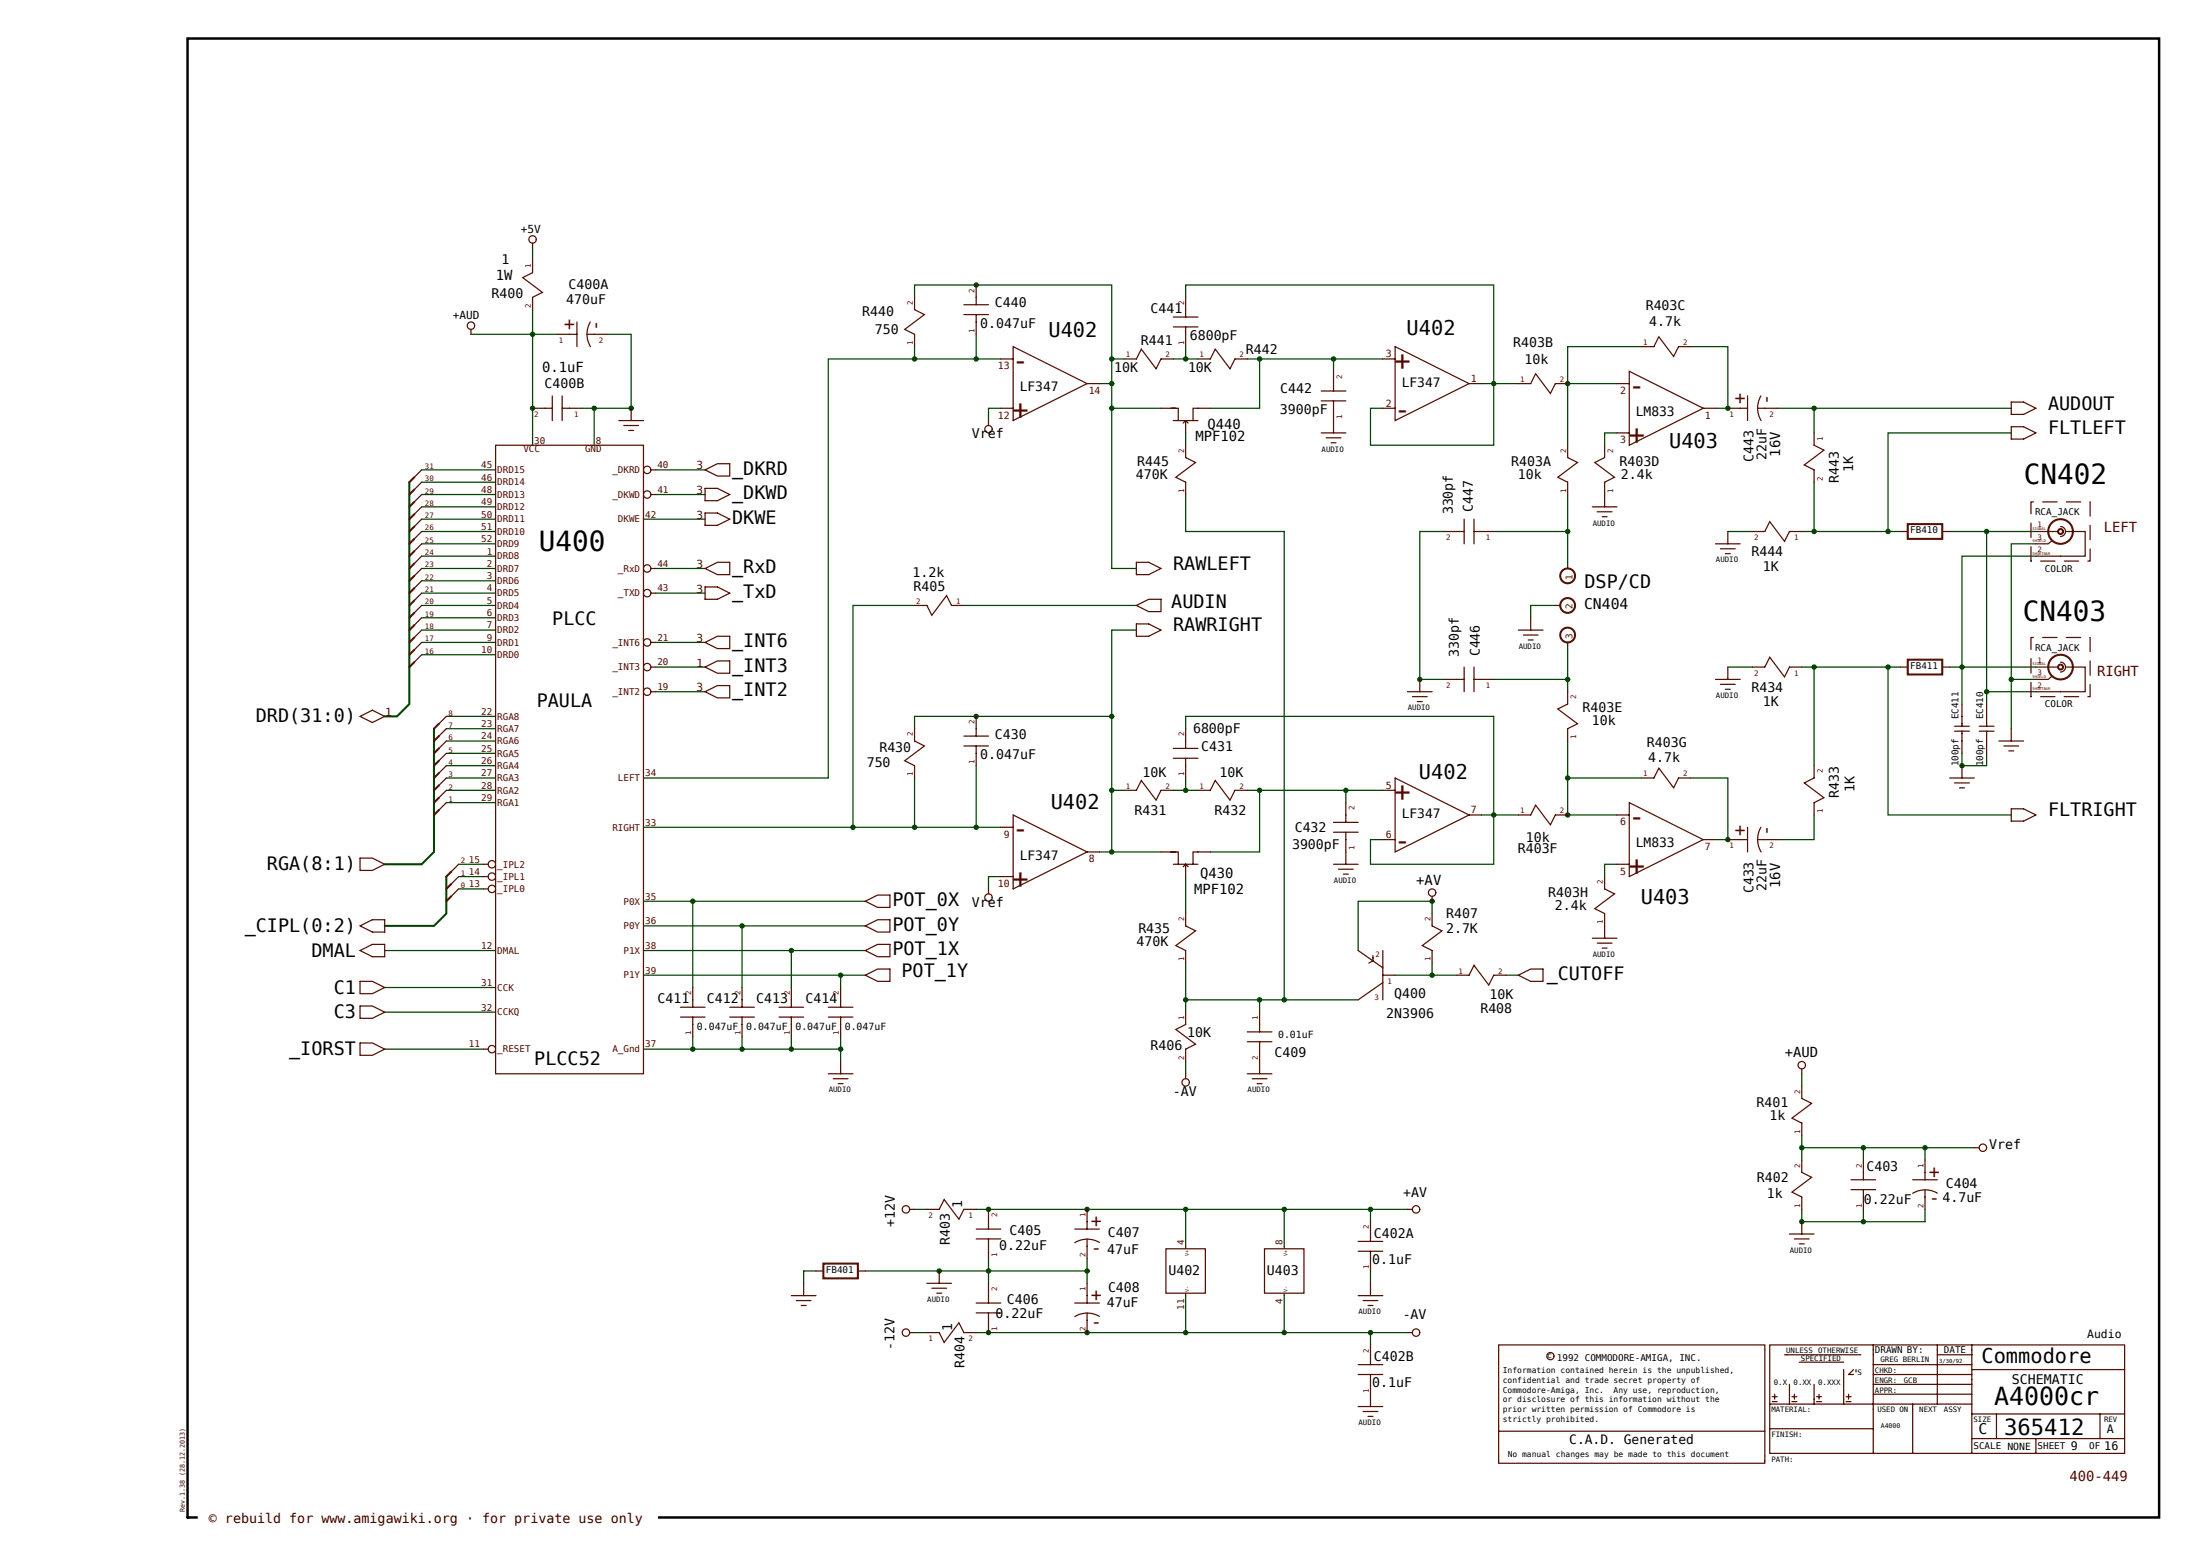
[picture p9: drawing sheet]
<svg xmlns="http://www.w3.org/2000/svg" width="420mm" height="297mm" viewBox="0 0 420 297" stroke-linecap="round" stroke-linejoin="round" font-family="sans-serif">
<path d="M35.8 7.4h376.4v282.2h-376.4z" fill="#fff" stroke="#fff" stroke-width=".19"/>
<path d="M35.8 7.4h376.4v282.2h-376.4z" fill="none" stroke="#000" stroke-width=".47"/>
<g fill="none" stroke="#040" stroke-width=".24">
<path d="M101.7 47.3v2.4M101.7 59.1v25.9M174.6 56.8v-2.4h37.6v54.1h4.7M226.4 56.8v-2.4h58.8v30.6h-23.6v-7.1h2.4M89.9 63.8h16.5M113.4 77.9v7.1M115.8 63.8h4.7v14.1h-9.4M174.6 66.2v2.3M186.4 63.8v4.7h4.7M186.4 68.5h-28.3v80h-35.3M191.1 77.9h-2.4v2.4M209.9 73.2h2.3"/>
<path d="M212.2 77.9h9.4M212.2 68.5h2.4M226.4 66.2v2.3h-2.4M226.4 68.5h2.3M238.1 68.5h25.9M240.5 68.5v9.4h-9.4M254.6 68.5v2.4M282.8 73.2h7.1M299.3 73.2h9.4M313.4 66.2h-14.1v18.8M322.8 66.2h7.1v11.7h-2.4M339.3 77.9h7"/>
<path d="M384 77.9h-37.7v4.7M80.5 94.4h14.1M80.5 89.7h14.1M80.5 96.7h14.1M80.5 92h14.1M80.5 99.1h14.1M122.8 99.1h11.8M125.2 94.4h9.4M125.2 89.7h9.4M226.4 94.4v7.1h18.8v89.3h-18.8v-7M226.4 82.6v2.4M299.3 94.4v7.1"/>
<path d="M308.7 82.6h-2.4v2.4M346.3 92v9.5M384 82.6h-23.6v18.9M80.5 101.5h14.1M80.5 115.6h14.1M80.5 108.5h14.1M80.5 106.2h14.1M80.5 117.9h14.1M80.5 113.2h14.1M80.5 103.8h14.1M80.5 110.9h14.1M125.2 108.5h9.4"/>
<path d="M125.2 113.2h9.4M174.6 115.6h-11.8v42.3M184 115.6h32.9M275.8 101.5h-4.8v28.2h4.8M285.2 101.5h14.1v7M296.9 115.6h-4.7v2.3M329.9 101.5h4.7M344 101.5h18.8M372.2 101.5h16.5M379.3 101.5v32.9M388.7 103.8h-4.7v25.9M388.7 106.2h-14.1v28.2"/>
<path d="M80.5 122.6h14.1M80.5 125h14.1M80.5 120.3h14.1M85.2 136.7h9.4M85.2 139.1h9.4M125.2 132h9.4M125.2 127.3h9.4M125.2 122.6h9.4M212.2 136.7h-37.6v2.4M216.9 120.3h-4.7v42.3M226.4 139.1v-2.4h58.8v28.3h-23.6v-4.7h2.4M285.2 129.7h14.1v2.3"/>
<path d="M299.3 122.6v7.1M329.9 127.3h4.7M344 127.3h18.8M346.3 127.3v18.8M360.4 127.3v28.3h23.6M372.2 127.3h16.5M379.3 132h9.4M384 129.7v9.4M384 129.7h4.7M85.2 150.9h9.4M85.2 146.1h9.4M85.2 141.4h9.4"/>
<path d="M85.2 153.2h9.4M85.2 148.5h9.4M85.2 143.8h9.4M122.8 157.9h68.3M174.6 148.5v9.4M186.4 146.1v11.8M212.2 150.9h2.4M224 150.9h2.4M226.4 148.5v2.4h2.3M238.1 150.9h2.4v11.7h-9.4M240.5 150.9h23.5M256.9 150.9v2.3"/>
<path d="M282.8 155.6h7.1M299.3 141.4v14.2h9.4M299.3 148.5h14.1M322.8 148.5h7.1v11.8h-2.4M346.3 155.6v4.7h-7M374.6 143.8v2.3h4.7v-2.3M87.6 169.7h4.7M87.6 165h4.7M87.6 167.3h4.7M122.8 172h42.4M122.8 176.7h42.4M132.3 172v16.5"/>
<path d="M141.7 176.7v11.8M191.1 167.3h-2.4v2.4M209.9 162.6h11.7M226.4 167.3v7.1M273.4 174.4v-2.4h-14.1v9.4M308.7 165h-2.4v2.3M73.4 181.4h21.2M73.4 193.2h21.2M73.4 188.5h21.2M122.8 186.1h42.4M122.8 181.4h42.4M132.3 197.9v2.4"/>
<path d="M141.7 197.9v2.4M151.1 181.4v7.1M151.1 197.9v2.4M160.5 197.9v2.4h-37.7M160.5 186.1v2.4M226.4 190.8v2.4M240.5 190.8v2.4M245.2 190.8h14.1M266.3 186.1h7.1M273.4 183.8v2.3h4.7M287.5 186.1h2.4M73.4 200.3h18.9"/>
<path d="M160.5 200.3v2.3M226.4 202.6v2.4M344 216.7v2.4h23.5v2.3M344 205v2.3M344 219.1v2.3M355.7 219.1v2.3M367.5 219.1h9.4M174.6 230.8h2.4M186.4 230.8h75.2M226.4 230.8v7.1M245.2 230.8v7.1M268.7 230.8h-7.1v2.4"/>
<path d="M344 230.8v2.4h23.5v-2.4M355.7 230.8v2.4M155.8 242.6h-2.4v2.4M174.6 254.4h2.4M188.7 240.2v4.8M207.5 240.2v2.4h-42.3M207.5 242.6v2.4M226.4 247.3v7.1M245.2 247.3v7.1h-58.8M245.2 254.4h23.5M261.6 242.6v2.4M261.6 254.4v2.3"/>
</g>
<g fill="#040" stroke="#040" stroke-width=".24">
<circle cx="160.5" cy="186.1" r=".39"/>
<circle cx="273.4" cy="186.1" r=".39"/>
<circle cx="360.4" cy="127.3" r=".39"/>
<circle cx="344" cy="219.1" r=".39"/>
<circle cx="355.7" cy="219.1" r=".39"/>
<circle cx="367.5" cy="219.1" r=".39"/>
<circle cx="360.4" cy="101.5" r=".39"/>
<circle cx="285.2" cy="73.2" r=".39"/>
<circle cx="285.2" cy="155.6" r=".39"/>
<circle cx="226.4" cy="150.9" r=".39"/>
<circle cx="346.3" cy="127.3" r=".39"/>
<circle cx="344" cy="233.2" r=".39"/>
<circle cx="355.7" cy="233.2" r=".39"/>
<circle cx="379.3" cy="132" r=".39"/>
<circle cx="329.9" cy="160.3" r=".39"/>
<circle cx="374.6" cy="127.3" r=".39"/>
<circle cx="174.6" cy="157.9" r=".39"/>
<circle cx="186.4" cy="157.9" r=".39"/>
<circle cx="179.3" cy="242.6" r=".39"/>
<circle cx="151.1" cy="181.4" r=".39"/>
<circle cx="245.2" cy="190.8" r=".39"/>
<circle cx="226.4" cy="190.8" r=".39"/>
<circle cx="240.5" cy="190.8" r=".39"/>
<circle cx="226.4" cy="68.5" r=".39"/>
<circle cx="101.7" cy="77.9" r=".39"/>
<circle cx="120.5" cy="77.9" r=".39"/>
<circle cx="256.9" cy="150.9" r=".39"/>
<circle cx="240.5" cy="150.9" r=".39"/>
<circle cx="245.2" cy="230.8" r=".39"/>
<circle cx="245.2" cy="254.4" r=".39"/>
<circle cx="374.6" cy="146.1" r=".39"/>
<circle cx="299.3" cy="73.2" r=".39"/>
<circle cx="212.2" cy="150.9" r=".39"/>
<circle cx="212.2" cy="162.6" r=".39"/>
<circle cx="212.2" cy="136.7" r=".39"/>
<circle cx="186.4" cy="136.7" r=".39"/>
<circle cx="299.3" cy="129.7" r=".39"/>
<circle cx="329.9" cy="77.9" r=".39"/>
<circle cx="346.3" cy="101.5" r=".39"/>
<circle cx="299.3" cy="155.6" r=".39"/>
<circle cx="299.3" cy="148.5" r=".39"/>
<circle cx="346.3" cy="77.9" r=".39"/>
<circle cx="299.3" cy="101.5" r=".39"/>
<circle cx="271" cy="129.7" r=".39"/>
<circle cx="273.4" cy="172" r=".39"/>
<circle cx="162.8" cy="157.9" r=".39"/>
<circle cx="379.3" cy="101.5" r=".39"/>
<circle cx="384" cy="129.7" r=".39"/>
<circle cx="132.3" cy="172" r=".39"/>
<circle cx="254.6" cy="68.5" r=".39"/>
<circle cx="240.5" cy="68.5" r=".39"/>
<circle cx="174.6" cy="68.5" r=".39"/>
<circle cx="186.4" cy="68.5" r=".39"/>
<circle cx="212.2" cy="77.9" r=".39"/>
<circle cx="212.2" cy="73.2" r=".39"/>
<circle cx="212.2" cy="68.5" r=".39"/>
<circle cx="186.4" cy="54.4" r=".39"/>
<circle cx="132.3" cy="200.3" r=".39"/>
<circle cx="141.7" cy="200.3" r=".39"/>
<circle cx="151.1" cy="200.3" r=".39"/>
<circle cx="160.5" cy="200.3" r=".39"/>
<circle cx="141.7" cy="176.7" r=".39"/>
<circle cx="261.6" cy="230.8" r=".39"/>
<circle cx="188.7" cy="230.8" r=".39"/>
<circle cx="207.5" cy="230.8" r=".39"/>
<circle cx="226.4" cy="230.8" r=".39"/>
<circle cx="188.7" cy="242.6" r=".39"/>
<circle cx="207.5" cy="242.6" r=".39"/>
<circle cx="113.4" cy="77.9" r=".39"/>
<circle cx="101.7" cy="63.8" r=".39"/>
<circle cx="226.4" cy="254.4" r=".39"/>
<circle cx="188.7" cy="254.4" r=".39"/>
<circle cx="207.5" cy="254.4" r=".39"/>
<circle cx="261.6" cy="254.4" r=".39"/>
</g>
<path d="M78.1 92v42.4l-2.3 2.3h-2.4M82.9 139.1v23.5l-2.4 2.4h-7.1M85.2 167.3v7.1l-2.3 2.3h-9.5" fill="none" stroke="#040" stroke-width=".39"/>
<g fill="none" stroke="#510" stroke-width=".24">
<path d="M334.6 101.5h2.3l1-1.9 2.8 3.7 .9-1.8h2.4M334.6 127.3h2.3l1-1.9 2.8 3.8 .9-1.9h2.4M373.1 138.6h2.9M373.1 139.6h2.9M374.6 134.4v4.2M374.6 139.6v4.2M377.9 138.6h2.8M377.9 139.6h2.8M379.3 134.4v4.2M379.3 139.6v4.2M372.2 148.5h4.7M373.1 149.4h2.9"/>
<path d="M374.1 150.4h.9M374.6 146.1v2.4M155.8 242.6h1.4M163.8 242.6h1.4M259.3 268.5h4.7M260.2 269.4h2.9M261.2 270.4h.9M261.6 266.1v2.4"/>
</g>
<path d="M157.2 241.2h6.6v2.8h-6.6z" fill="#fff" stroke="#510" stroke-width=".39"/>
<g fill="none" stroke="#510" stroke-width=".24">
<path d="M101.7 49.7v2.3l-1.9 1 3.8 2.8-1.9 1v2.3M308.7 73.2h2.3M311 70.9l14.2 7-14.2 7.1zM325.2 77.9h2.3M124.3 89.7h.9M124.3 94.4h.9M308.7 82.6h2.3M124.3 108.5h.9M124.3 113.2h.9M124.3 122.6h.9M124.3 127.3h.9M124.3 132h.9"/>
<path d="M92.3 165h.9M92.3 167.3h.9M92.3 169.7h.9M165.2 172l2.3-1.2h2.4v2.4h-2.4zM165.2 176.7l2.3-1.1h2.4v2.3h-2.4zM92.3 200.3h.9M151.1 247.3h4.7M152 248.2h2.8M153 249.2h.9M153.4 245v2.3M337.9 256.7h67.7v20.7h-67.7zM340.7 258.6h14.6"/>
<path d="M357.6 256.7v20.7M369.9 256.7v11.3M369.9 258.6h6.5M376.4 256.7v20.7M286.1 273.2v6.1h50.8v-22.6h-50.8v16.5h50.8M337.9 268h38.5M337.9 272.7h19.7M338.3 267.5h1M338.3 266.6h1M338.8 266.1v1M341.6 264.2v3.8M342.1 267.5h.9"/>
<path d="M342.1 266.6h.9M342.6 266.1v1M343.5 260h8.5M346.3 264.2v3.8M346.8 267.5h.9M346.8 266.6h.9M347.3 266.1v1M352 261.4v6.6M352.4 267.5h1M352.4 266.6h1M352.9 266.1v1M353.9 261.4l-1 1h1"/>
<path d="M354.3 261.4v.5M357.6 266.1h18.8M357.6 264.2h18.8M357.6 262.4h18.8M357.6 260.5h18.8M365.1 268v9.4M376.4 274.6h29.2M376.4 269.9h29.2M376.4 261.4h29.2M381.1 269.9v4.7M388.7 274.6v2.8M400.9 269.9v4.7"/>
<circle cx="123.5" cy="89.7" r=".71"/>
<circle cx="123.5" cy="94.4" r=".71"/>
<circle cx="123.5" cy="108.5" r=".71"/>
<circle cx="123.5" cy="113.2" r=".71"/>
<circle cx="123.5" cy="132" r=".71"/>
<circle cx="123.5" cy="122.6" r=".71"/>
<circle cx="123.5" cy="127.3" r=".71"/>
<circle cx="93.9" cy="167.3" r=".71"/>
<circle cx="93.9" cy="165" r=".71"/>
<circle cx="93.9" cy="169.7" r=".71"/>
<circle cx="93.9" cy="200.3" r=".71"/>
<circle cx="296" cy="258.8" r=".69"/>
</g>
<path d="M94.6 85h28.2v120h-28.2z" fill="#fff" stroke="#510" stroke-width=".24"/>
<g fill="none" stroke="#510" stroke-width=".24">
<path d="M304 96.7h4.7M304.9 97.7h2.8M305.9 98.6h.9M306.3 94.4v2.3M308.7 155.6h2.3M311 153.2l14.2 7.1-14.2 7zM308.7 165h2.3M325.2 160.3h2.3M259.3 181.4l4.7 3.3M262.1 182.4v1l-.8 .4M264 181.4v9.4M264 186.1h2.3"/>
<path d="M264 187.6l-4.7 3.2M245.2 237.9v.5M245.2 246.8v.5"/>
</g>
<path d="M241.4 238.4h7.5v8.4h-7.5z" fill="#fff" stroke="#510" stroke-width=".24"/>
<g fill="none" stroke="#510" stroke-width=".24">
<path d="M289.9 73.2h2.3l1-1.9 2.8 3.8 .9-1.9h2.4M313.4 66.2h2.3l1-1.9 2.8 3.7 1-1.8h2.3M279.5 99.1v4.7M281.4 99.1v4.7M299.3 85v2.3l1.9 1-3.8 2.8 1.9 .9v2.4M306.3 85v2.3l-1.8 1 3.7 2.8-1.9 .9v2.4M275.8 101.5h3.7M281.4 101.5h3.8M292.2 117.9v2.4M296.9 115.6h1M327.5 103.8h4.7M328.4 104.7h2.9"/>
<path d="M329.4 105.7h.9M329.9 101.5v2.3M68.7 136.7l2.4-1.1 2.3 1.1-2.3 1.2zM289.9 120.3h4.7M290.8 121.2h2.8M291.8 122.2h.9M299.3 132v2.4l-1.9 .9 3.8 2.8-1.9 1v2.3M327.5 129.7h4.7M328.4 130.6h2.9M329.4 131.6h.9M329.9 127.3v2.4M362.8 127.3h1.4"/>
<path d="M370.8 127.3h1.4M289.9 155.6h2.3l1-1.9 2.8 3.7 .9-1.8h2.4M313.4 148.5h2.3l1-1.9 2.8 3.8 1-1.9h2.3M68.7 176.7l2.4-1.1h2.3v2.3h-2.3zM68.7 163.8h2.4l2.3 1.2-2.3 1.1h-2.4zM304 179.1h4.7M306.3 167.3v2.4l1.9 .9-3.7 2.8 1.8 1v4.7M68.7 199.1h2.4l2.3 1.2-2.3 1.1h-2.4zM68.7 192h2.4l2.3 1.2-2.3 1.2h-2.4zM68.7 187.3h2.4l2.3 1.2-2.3 1.2h-2.4zM68.7 181.4l2.4-1.1h2.3v2.3h-2.3zM165.2 181.4l2.3-1.1h2.4v2.3h-2.4z"/>
<path d="M165.2 186.1l2.3-1.1h2.4v2.3h-2.4zM304.9 180h2.8M305.9 181h.9"/>
</g>
<g fill="none" stroke="#510" stroke-width=".39">
<circle cx="299.3" cy="109.9" r="1.41"/>
<circle cx="299.3" cy="115.6" r="1.41"/>
<circle cx="299.3" cy="121.2" r="1.41"/>
</g>
<path d="M364.2 125.9h6.6v2.8h-6.6z" fill="#fff" stroke="#510" stroke-width=".39"/>
<path d="M362.8 101.5h1.4M370.8 101.5h1.4M333.6 157.9v4.7M336.2 157.9a4.6 4.6 0 0 0 0 4.7M329.9 160.3h3.7M335.5 160.3h3.8" fill="none" stroke="#510" stroke-width=".24"/>
<path d="M364.2 100h6.6v2.9h-6.6z" fill="#fff" stroke="#510" stroke-width=".39"/>
<g fill="none" stroke="#510" stroke-width=".24">
<path d="M101.7 46.4v.9M174.6 56.8v2.3l1.9 .9-3.8 2.9 1.9 .9v2.4M184 58.2h4.7M186.4 54.4v3.8M226.4 56.8v3.7M89.9 62.9v.9M101.7 77.9h3.7M105.4 75.6v4.7M106.4 63.8h3.7M107.3 77.9h3.8M107.3 75.6v4.7M110.1 61.5v4.7"/>
<path d="M112 63.8h3.8M112.7 61.5a4.6 4.6 0 0 0 0 4.7M120.5 77.9v2.4M184 60h4.7M186.4 60v3.8M191.1 77.9h2.3M191.1 68.5h2.3M193.4 66.2l14.1 7-14.1 7.1zM207.5 73.2h2.4M214.6 68.5h2.3l1-1.9 2.8 3.8 .9-1.9h2.4M221.6 77.9h2.9M224 77.9h.9v2.4"/>
<path d="M224 62.4h4.7M224 60.5h4.7M226.4 62.4v3.8M228.7 68.5h2.4l.9-1.9 2.8 3.8 1-1.9h2.3M231.1 77.9h-3.3v2.4M80.5 99.1l-1.4 1.4M80.5 96.7l-1.4 1.5M80.5 94.4l-1.4 1.4M80.5 92l-1.4 1.5M80.5 89.7l-1.4 1.4M118.1 80.3h4.7M119.1 81.2h2.8"/>
<path d="M120 82.2h1M134.6 97.9h2.4l2.3 1.2-2.3 1.2h-2.4zM134.6 93.2h2.4l2.3 1.2-2.3 1.2h-2.4zM134.6 89.7l2.4-1.2h2.3v2.4h-2.3zM188.7 80.3v.9M224 80.3h4.7M226.4 85v2.3l1.8 1-3.7 2.8 1.9 .9v2.4M226.4 80.3v2.3M226.4 80.3l-.5 .4M226.4 80.3l.4 .4M80.5 117.9l-1.4 1.4M80.5 115.6l-1.4 1.4"/>
<path d="M80.5 113.2l-1.4 1.4M80.5 110.9l-1.4 1.4M80.5 108.5l-1.4 1.4M80.5 106.2l-1.4 1.4M80.5 103.8l-1.4 1.4M80.5 101.5l-1.4 1.4M134.6 112h2.4l2.3 1.2-2.3 1.2h-2.4zM134.6 108.5l2.4-1.2h2.3v2.4h-2.3zM174.6 115.6h2.4l.9 1.8 2.8-3.7 1 1.9h2.3M388.7 101.5h4.2M391.7 103.2l-.7 .6h-2.3M393.4 100.5a.94 .94 0 0 1 .9 1 .94 .94 0 0 1-.9 .9"/>
<path d="M394.3 101.5h3.8v4.7h-9.4M80.5 125l-1.4 1.4M80.5 122.6l-1.4 1.4M80.5 120.3l-1.4 1.4M85.2 139.1l-1.4 1.4M85.2 136.7l-1.4 1.4M134.6 132l2.4-1.1h2.3v2.3h-2.3zM134.6 127.3l2.4-1.1h2.3v2.3h-2.3zM134.6 122.6l2.4-1.2h2.3v2.4h-2.3zM174.6 139.1v2.3l1.9 1-3.8 2.8 1.9 .9v2.4M186.4 136.7v3.8M226.4 139.1v3.8"/>
<path d="M268.7 132h4.7M269.6 133h2.9M270.6 133.9h.9M271 129.7v2.3M275.8 129.7h3.7M279.5 127.3v4.7M281.4 129.7h3.8M281.4 127.3v4.7M384 139.1v2.3M388.7 127.3h4.2M391.7 129.1l-.7 .6h-2.3M393.4 126.4a.94 .94 0 0 1 .9 .9 .94 .94 0 0 1-.9 1"/>
<path d="M394.3 127.3h3.8v4.7h-9.4M85.2 153.2l-1.4 1.4M85.2 150.9l-1.4 1.4M85.2 148.5l-1.4 1.4M85.2 146.1l-1.4 1.5M85.2 143.8l-1.4 1.4M85.2 141.4l-1.4 1.5M184 142.4h4.7M184 140.5h4.7M186.4 142.4v3.7M191.1 157.9h2.3M193.4 155.6l14.1 7-14.1 7.1z"/>
<path d="M214.6 150.9h2.3l1-1.9 2.8 3.7 .9-1.8h2.4M224 144.7h4.7M224 142.9h4.7M226.4 144.7v3.8M228.7 150.9h2.4l.9-1.9 2.8 3.7 1-1.8h2.3M381.6 141.4h4.7M382.6 142.4h2.8M383.5 143.3h.9M87.6 169.7l-1.5 1.4M87.6 167.3l-1.5 1.4M87.6 165l-1.5 1.4M188.7 169.7v.9"/>
<path d="M191.1 167.3h2.3M207.5 162.6h2.4M221.6 162.6h2.9M224 162.6h.9v2.4M224 165h4.7M226.4 174.4v2.3l1.8 1-3.7 2.8 1.9 .9v2.4M226.4 165v2.3M226.4 165l-.5 .4M226.4 165l.4 .4M231.1 162.6h-3.3v2.4M273.4 171.1v.9M129.9 194.1h4.7"/>
<path d="M129.9 192.3h4.7M132.3 188.5v3.8M132.3 194.1v3.8M139.3 194.1h4.7M139.3 192.3h4.7M141.7 188.5v3.8M141.7 194.1v3.8M148.7 194.1h4.7M148.7 192.3h4.7M151.1 188.5v3.8M151.1 194.1v3.8M158.1 194.1h4.7"/>
<path d="M158.1 192.3h4.7M160.5 188.5v3.8M160.5 194.1v3.8M226.4 193.2v2.3l-1.9 1 3.7 2.8-1.8 1v2.3M238.1 197h4.7M238.1 198.8h4.7M240.5 193.2v3.8M240.5 198.8v6.2M158.1 205h4.7M159.1 205.9h2.8M160 206.8h1M160.5 202.6v2.4"/>
<path d="M226.4 205v.9M238.1 205h4.7M239.1 205.9h2.8M240 206.8h.9M344 204v1M376.9 219.1h1M173.7 230.8h.9M177 230.8h2.3l.9-1.8 2.9 3.7 .9-1.9h2.4M186.4 236.5h4.7M186.4 234.6h4.7M188.7 230.8v3.8M188.7 236.5v3.7"/>
<path d="M205.2 234.6h4.7M207.5 230.8v3.8M207.5 236.5v3.7M209.9 237.1a4.6 4.6 0 0 0-4.7 .1M226.4 237.9v.5M268.7 230.8h.9M173.7 254.4h.9M177 254.4h2.3l.9 1.8 2.9-3.7 .9 1.9h2.4M177 245h4.7M177.9 245.9h2.8M178.8 246.8h1M179.3 242.6v2.4"/>
<path d="M186.4 250.6h4.7M186.4 248.7h4.7M188.7 245v3.7M188.7 250.6v3.8M205.2 248.7h4.7M207.5 245v3.7M207.5 250.6v3.8M209.9 251.3a4.6 4.6 0 0 0-4.7 0M226.4 246.8v.5M268.7 254.4h.9"/>
<circle cx="101.7" cy="45.7" r=".71"/>
<circle cx="89.9" cy="62.2" r=".71"/>
<circle cx="188.7" cy="81.9" r=".71"/>
<circle cx="188.7" cy="171.3" r=".71"/>
<circle cx="273.4" cy="170.4" r=".71"/>
<circle cx="226.4" cy="206.6" r=".71"/>
<circle cx="344" cy="203.3" r=".71"/>
<circle cx="378.6" cy="219.1" r=".71"/>
<circle cx="173" cy="230.8" r=".71"/>
<circle cx="270.3" cy="230.8" r=".71"/>
<circle cx="173" cy="254.4" r=".71"/>
<circle cx="270.3" cy="254.4" r=".71"/>
</g>
<g fill="none" stroke="#510" stroke-width=".39">
<path d="M79.1 98.2l-1 .9M79.1 95.8l-1 .9M79.1 93.5l-1 .9M79.1 91.1l-1 .9M79.1 119.3l-1 1M79.1 117l-1 .9M79.1 114.6l-1 1M79.1 112.3l-1 .9M79.1 109.9l-1 1M79.1 107.6l-1 .9M79.1 105.2l-1 1M79.1 102.9l-1 .9"/>
<path d="M79.1 100.5l-1 1M79.1 126.4l-1 .9M79.1 124l-1 1M79.1 121.7l-1 .9M83.8 138.1l-.9 1M83.8 154.6l-.9 1M83.8 152.3l-.9 .9M83.8 149.9l-.9 1M83.8 147.6l-.9 .9M83.8 145.2l-.9 .9M83.8 142.9l-.9 .9M83.8 140.5l-.9 .9"/>
<path d="M86.1 171.1l-.9 .9M86.1 168.7l-.9 1M86.1 166.4l-.9 .9"/>
<circle cx="393.4" cy="101.5" r="2.35"/>
<circle cx="393.4" cy="101.5" r=".47"/>
<circle cx="393.4" cy="127.3" r="2.35"/>
<circle cx="393.4" cy="127.3" r=".47"/>
</g>
<path d="M387.7 107.1v-11.3h11.3v11.3h-11.3M387.7 133v-11.3h11.3v11.3h-11.3" fill="none" stroke="#510" stroke-width=".24" stroke-dasharray="2.7 1.8"/>
<path d="M222.6 238.4h7.5v8.4h-7.5z" fill="#fff" stroke="#510" stroke-width=".24"/>
<g fill="none" stroke="#510" stroke-width=".24">
<path d="M252.2 76.5h4.7M252.2 74.6h4.7M254.6 70.9v3.7M254.6 76.5v6.1M264 77.9h2.3M264 68.5h2.3M266.3 66.2l14.2 7-14.2 7.1zM280.5 73.2h2.3M329.9 77.9h3.7M333.6 75.6v4.7M335.5 77.9h3.8M336.2 75.6a4.6 4.6 0 0 0 0 4.7"/>
<path d="M384 76.7h2.3l2.4 1.2-2.4 1.2h-2.3zM252.2 82.6h4.7M253.2 83.6h2.8M254.1 84.5h1M346.3 82.6v2.4l1.9 .9-3.8 2.8 1.9 1v2.3M384 81.5h2.3l2.4 1.1-2.4 1.2h-2.3zM216.9 119.1h2.4l2.3 1.2-2.3 1.1h-2.4zM216.9 115.6l2.4-1.2h2.3v2.3h-2.3zM216.9 107.3h2.4l2.3 1.2-2.3 1.2h-2.4zM254.6 158.9h4.7M254.6 157h4.7M256.9 153.2v3.8"/>
<path d="M256.9 158.9v6.1M264 150.9h2.3M266.3 148.5l14.2 7.1-14.2 7zM280.5 155.6h2.3M346.3 146.1v2.4l-1.9 .9 3.8 2.9-1.9 .9v2.4M384 154.4h2.3l2.4 1.2-2.4 1.1h-2.3zM254.6 165h4.7M255.5 165.9h2.8M256.5 166.8h.9M264 160.3h2.3M273.4 174.4v2.3l1.9 1-3.8 2.8 1.9 .9v2.4M278.1 186.1h2.4l.9-1.8 2.8 3.7 1-1.9h2.3"/>
<path d="M289.9 186.1l2.3-1.1h2.4v2.3h-2.4zM344 207.3v2.4l1.9 .9-3.8 2.8 1.9 1v2.3M259.3 238.8h4.7M259.3 237h4.7M261.6 233.2v3.8M261.6 238.8v3.8M341.6 235.5h4.7M342.6 236.5h2.8M343.5 237.4h.9M344 221.4v2.4l1.9 .9-3.8 2.8 1.9 1v2.3M344 233.2v2.3M353.4 227.1h4.7"/>
<path d="M353.4 225.2h4.7M355.7 221.4v3.8M355.7 227.1v3.7M365.1 225.2h4.8M367.5 221.4v3.8M367.5 227.1v3.7M369.9 227.7a4.6 4.6 0 0 0-4.8 .1M259.3 247.3h4.7M260.2 248.2h2.9M261.2 249.2h.9M261.6 245v2.3M261.6 256.7v3.8"/>
<path d="M259.3 262.4h4.7M259.3 260.5h4.7M261.6 262.4v3.7"/>
</g>
<path d="M37.8 288h87.7v3.1h-87.7z" fill="#fff" stroke="#fff" stroke-width=".19"/>
<g font-size="5.3" fill="#500">
<text x="193.3" y="70.6">-</text>
<text x="266.2" y="70.6">+</text>
<text x="310.9" y="75.3">-</text>
<text x="193.3" y="80">+</text>
<text x="266.2" y="80">-</text>
<text x="310.9" y="84.7">+</text>
<text x="266.2" y="152.9">+</text>
<text x="193.3" y="160">-</text>
<text x="310.9" y="157.6">-</text>
<text x="266.2" y="162.3">-</text>
<text x="310.9" y="167.1">+</text>
<text x="193.3" y="169.4">+</text>
</g>
<g font-size="5.3">
<text x="386.4" y="92.5">CN402</text>
<text x="102.8" y="105.1">U400</text>
<text x="386.2" y="118.6">CN403</text>
</g>
<text font-size="4.8" x="380.7" y="268.2">A4000cr</text>
<text font-size="4.2" x="382.6" y="273.8">365412</text>
<g font-size="3.9">
<text x="200.2" y="64.4">U402</text>
<text x="268.5" y="64">U402</text>
<text x="318.6" y="85.5">U403</text>
<text x="270.9" y="148.7">U402</text>
<text x="200.6" y="154.4">U402</text>
<text x="313.2" y="172.6">U403</text>
<text x="378.3" y="260.2">Commodore</text>
</g>
<g font-size="3.5" fill="#500">
<text x="109.8" y="63.1" transform="rotate(-90 109.8 63.1)">+</text>
<text x="114.8" y="63.1" transform="rotate(-90 114.8 63.1)">-</text>
<text x="333.3" y="77.2" transform="rotate(-90 333.3 77.2)">+</text>
<text x="338.3" y="77.2" transform="rotate(-90 338.3 77.2)">-</text>
<text x="333.3" y="159.5" transform="rotate(-90 333.3 159.5)">+</text>
<text x="338.3" y="159.6" transform="rotate(-90 338.3 159.6)">-</text>
<text x="368.2" y="224.9">+</text>
<text x="368.2" y="229.9">-</text>
<text x="208.2" y="239.3">-</text>
<text x="208.3" y="234.3">+</text>
<text x="208.3" y="248.4">+</text>
<text x="208.2" y="253.4">-</text>
</g>
<g font-size="3.5">
<text x="391" y="82.9">FLTLEFT</text>
<text x="391" y="78.2">AUDOUT</text>
<text x="139.8" y="95.3">_DKWD</text>
<text x="139.8" y="90.6">_DKRD</text>
<text x="139.8" y="100">DKWE</text>
<text x="139.8" y="109.4">_RxD</text>
<text x="224" y="108.8">RAWLEFT</text>
<text x="302.5" y="112.2">DSP/CD</text>
<text x="105.4" y="119.3">PLCC</text>
<text x="139.8" y="114.1">_TxD</text>
<text x="223.6" y="116">AUDIN</text>
<text x="139.8" y="123.5">_INT6</text>
<text x="224" y="120.5">RAWRIGHT</text>
<text x="139.8" y="128.2">_INT3</text>
<text x="48.8" y="137.9">DRD(31:0)</text>
<text x="102.5" y="135">PAULA</text>
<text x="139.8" y="132.9">_INT2</text>
<text x="391" y="155.8">FLTRIGHT</text>
<text x="51" y="166.1">RGA(8:1)</text>
<text x="170.4" y="172.9">POT_0X</text>
<text x="46.7" y="177.9">_CIPL(0:2)</text>
<text x="170.4" y="177.6">POT_0Y</text>
<text x="59.5" y="182.6">DMAL</text>
<text x="170.4" y="182.3">POT_1X</text>
<text x="63.7" y="189.7">C1</text>
<text x="172.1" y="186.4">POT_1Y</text>
<text x="295.3" y="187.1">_CUTOFF</text>
<text x="63.7" y="194.4">C3</text>
<text x="55.2" y="201.4">_IORST</text>
<text x="102" y="203.2">PLCC52</text>
</g>
<g font-size="2.8">
<text x="302.4" y="116.2">CN404</text>
<text x="377.7" y="273.8">C</text>
</g>
<g font-size="2.6">
<text x="94.6" y="53.4">1W</text>
<text x="103.5" y="71">0.1uF</text>
<text x="230.5" y="81.9">Q440</text>
<text x="228.2" y="84.1">MPF102</text>
<text x="339.8" y="87.1" transform="rotate(-90 339.8 87.1)">16V</text>
<text x="229.1" y="167.5">Q430</text>
<text x="228" y="170.7">MPF102</text>
<text x="270.4" y="169">+AV</text>
<text x="339.8" y="169.5" transform="rotate(-90 339.8 169.5)">16V</text>
<text x="340.7" y="201.8">+AUD</text>
</g>
<g font-size="2.6" fill="#500">
<text x="401.6" y="101.6">LEFT</text>
<text x="400.3" y="129.1">RIGHT</text>
<text x="395.1" y="282.7">400-449</text>
</g>
<g font-size="2.5">
<text x="95.7" y="50.3">1</text>
<text x="93.8" y="56.8">R400</text>
<text x="108.1" y="58.1">470uF</text>
<text x="108.5" y="55.1">C400A</text>
<text x="189.9" y="58.7">C440</text>
<text x="219.6" y="59.7">C441</text>
<text x="314.2" y="59.1">R403C</text>
<text x="164.6" y="60.4">R440</text>
<text x="167" y="63.7">750</text>
<text x="187.1" y="62.6">0.047uF</text>
<text x="217.8" y="65.8">R441</text>
<text x="227.1" y="64.9">6800pF</text>
<text x="314.8" y="62.2">4.7k</text>
<text x="212.7" y="71">10K</text>
<text x="226.8" y="71">10K</text>
<text x="237.8" y="67.6">R442</text>
<text x="288.9" y="66.3">R403B</text>
<text x="291.1" y="69.4">10k</text>
<text x="103.9" y="74">C400B</text>
<text x="194.7" y="74.7">LF347</text>
<text x="244.4" y="75.1">C442</text>
<text x="267.6" y="73.8">LF347</text>
<text x="185.6" y="83.7">Vref</text>
<text x="244.3" y="79">3900pF</text>
<text x="312.3" y="79.4">LM833</text>
<text x="217.1" y="88.9">R445</text>
<text x="288.5" y="88.9">R403A</text>
<text x="309.2" y="88.9">R403D</text>
<text x="334.7" y="88.2" transform="rotate(-90 334.7 88.2)">C443</text>
<text x="337.2" y="87.8" transform="rotate(-90 337.2 87.8)">22uF</text>
<text x="216.9" y="91.3">470K</text>
<text x="289.8" y="91.3">10k</text>
<text x="309.4" y="91.3">2.4k</text>
<text x="351.1" y="92.2" transform="rotate(-90 351.1 92.2)">R443</text>
<text x="353.8" y="90" transform="rotate(-90 353.8 90)">1K</text>
<text x="277.4" y="98.2" transform="rotate(-90 277.4 98.2)">330pf</text>
<text x="281.2" y="97.8" transform="rotate(-90 281.2 97.8)">C447</text>
<text x="334.4" y="106.2">R444</text>
<text x="174.2" y="110.2">1.2k</text>
<text x="174.4" y="112.9">R405</text>
<text x="336.6" y="108.9">1K</text>
<text x="278.5" y="125.3" transform="rotate(-90 278.5 125.3)">330pf</text>
<text x="282.5" y="125.3" transform="rotate(-90 282.5 125.3)">C446</text>
<text x="302.1" y="135.9">R403E</text>
<text x="334.4" y="132">R434</text>
<text x="336.6" y="134.8">1K</text>
<text x="167.9" y="143.5">R430</text>
<text x="189.9" y="141.1">C430</text>
<text x="227.8" y="140">6800pF</text>
<text x="229.3" y="143.3">C431</text>
<text x="303.9" y="138.4">10k</text>
<text x="314.4" y="142.6">R403G</text>
<text x="165.5" y="146.3">750</text>
<text x="187.1" y="144.9">0.047uF</text>
<text x="218.1" y="148.2">10K</text>
<text x="232.8" y="148.2">10K</text>
<text x="314.6" y="145.5">4.7k</text>
<text x="216.6" y="155.6">R431</text>
<text x="231.9" y="155.6">R432</text>
<text x="351.1" y="152.3" transform="rotate(-90 351.1 152.3)">R433</text>
<text x="354" y="151.1" transform="rotate(-90 354 151.1)">1K</text>
<text x="247.2" y="158.8">C432</text>
<text x="267.6" y="156.2">LF347</text>
<text x="291.3" y="160.7">10k</text>
<text x="312.3" y="161.7">LM833</text>
<text x="194.7" y="164.1">LF347</text>
<text x="246.7" y="162.1">3900pF</text>
<text x="289.8" y="162.9">R403F</text>
<text x="185.6" y="173.1">Vref</text>
<text x="295.5" y="171.2">R403H</text>
<text x="296.8" y="173.7">2.4k</text>
<text x="334.7" y="170.5" transform="rotate(-90 334.7 170.5)">C433</text>
<text x="337.2" y="170.1" transform="rotate(-90 337.2 170.1)">22uF</text>
<text x="217.3" y="178.2">R435</text>
<text x="276.1" y="178.1">2.7K</text>
<text x="276.1" y="175.3">R407</text>
<text x="217" y="180.6">470K</text>
<text x="125.5" y="191.5">C411</text>
<text x="134.9" y="191.5">C412</text>
<text x="144.4" y="191.5">C413</text>
<text x="153.8" y="191.5">C414</text>
<text x="266.2" y="190.5">Q400</text>
<text x="284.4" y="190.7">10K</text>
<text x="226.7" y="198">10K</text>
<text x="264.7" y="194.3">2N3906</text>
<text x="282.6" y="193.4">R408</text>
<text x="219.6" y="200.3">R406</text>
<text x="243.3" y="201.7">C409</text>
<text x="223.9" y="209.1">-AV</text>
<text x="335.3" y="211.4">R401</text>
<text x="337.8" y="213.9">1k</text>
<text x="379.7" y="219.4">Vref</text>
<text x="335.4" y="225.7">R402</text>
<text x="356.3" y="223.5">C403</text>
<text x="371.5" y="226.8">C404</text>
<text x="183.7" y="230.5" transform="rotate(-90 183.7 230.5)">1</text>
<text x="267.9" y="228.6">+AV</text>
<text x="337.3" y="228.7">1k</text>
<text x="355.8" y="229.9">0.22uF</text>
<text x="370.8" y="229.5">4.7uF</text>
<text x="170.8" y="234.2" transform="rotate(-90 170.8 234.2)">+12V</text>
<text x="181.3" y="237.6" transform="rotate(-90 181.3 237.6)">R403</text>
<text x="190.8" y="238.6">0.22uF</text>
<text x="192.7" y="235.7">C405</text>
<text x="211.4" y="239.4">47uF</text>
<text x="211.5" y="236.2">C407</text>
<text x="262.3" y="236.3">C402A</text>
<text x="223.1" y="243.3">U402</text>
<text x="241.9" y="243.3">U403</text>
<text x="262" y="241.2">0.1uF</text>
<text x="190" y="251.7">0.22uF</text>
<text x="192.2" y="248.9">C406</text>
<text x="211.3" y="249.6">47uF</text>
<text x="211.5" y="246.6">C408</text>
<text x="267.8" y="251.9">-AV</text>
<text x="170.8" y="257.6" transform="rotate(-90 170.8 257.6)">-12V</text>
<text x="181.8" y="254" transform="rotate(-90 181.8 254)">1</text>
<text x="184.1" y="261.1" transform="rotate(-90 184.1 261.1)">R404</text>
<text x="262.3" y="259.8">C402B</text>
<text x="262" y="264.7">0.1uF</text>
<text x="384.1" y="264.1">SCHEMATIC</text>
<text x="299.6" y="275.7">C.A.D. Generated</text>
</g>
<text font-size="2.5" fill="#300" x="39.9" y="290.7">© rebuild for www.amigawiki.org · for private use only</text>
<g font-size="2.2">
<text x="398.5" y="255.4">Audio</text>
<text x="402.2" y="273.5">A</text>
<text x="395.3" y="276.8">9</text>
<text x="401.7" y="276.8">16</text>
</g>
<g font-size="2.1">
<text x="99.5" y="44.4">+5V</text>
<text x="86.4" y="60.9">+AUD</text>
</g>
<g font-size="2.1" fill="#500">
<text x="132.9" y="89.6">3</text>
<text x="132.9" y="94.3">3</text>
<text x="132.9" y="99">3</text>
<text x="132.9" y="113.1">3</text>
<text x="132.9" y="108.4">3</text>
<text x="132.9" y="122.5">3</text>
<text x="132.9" y="132">3</text>
<text x="132.9" y="127.2">1</text>
<text x="73.5" y="136.7">1</text>
</g>
<g font-size="1.9" fill="#500">
<text x="190.5" y="70.5">13</text>
<text x="264.6" y="68.2">3</text>
<text x="207.8" y="75.2">14</text>
<text x="264.6" y="77.6">2</text>
<text x="280.8" y="72.9">1</text>
<text x="309.3" y="75.2">2</text>
<text x="190.5" y="79.9">12</text>
<text x="325.5" y="79.9">1</text>
<text x="309.3" y="84.6">3</text>
<text x="264.6" y="150.5">5</text>
<text x="280.8" y="155.2">7</text>
<text x="191.7" y="159.9">9</text>
<text x="264.6" y="159.9">6</text>
<text x="309.3" y="157.5">6</text>
<text x="207.8" y="164.6">8</text>
<text x="309.3" y="166.9">5</text>
<text x="325.5" y="162.2">7</text>
<text x="190.5" y="169.3">10</text>
</g>
<g font-size="1.9">
<text x="133" y="196.6">0.047uF</text>
<text x="142.4" y="196.6">0.047uF</text>
<text x="151.9" y="196.6">0.047uF</text>
<text x="161.3" y="196.6">0.047uF</text>
<text x="244" y="198.1">0.01uF</text>
</g>
<g font-size="1.8" fill="#500">
<text x="91.9" y="89.4">45</text>
<text x="99.9" y="86.2">VCC</text>
<text x="102" y="84.7">30</text>
<text x="111.7" y="86.2">GND</text>
<text x="113.7" y="84.7">8</text>
<text x="125.5" y="89.4">40</text>
<text x="91.9" y="91.7">46</text>
<text x="91.9" y="94.1">48</text>
<text x="94.9" y="90.3">DRD15</text>
<text x="94.9" y="92.7">DRD14</text>
<text x="94.9" y="95">DRD13</text>
<text x="116.9" y="90.3">_DKRD</text>
<text x="116.9" y="95">_DKWD</text>
<text x="125.5" y="94.1">41</text>
<text x="91.9" y="96.4">49</text>
<text x="91.9" y="98.8">50</text>
<text x="91.9" y="101.1">51</text>
<text x="94.9" y="97.4">DRD12</text>
<text x="94.9" y="99.7">DRD11</text>
<text x="118" y="99.7">DKWE</text>
<text x="123.2" y="98.8">42</text>
<text x="91.9" y="103.5">52</text>
<text x="92.9" y="105.8">1</text>
<text x="94.9" y="102.1">DRD10</text>
<text x="94.9" y="104.4">DRD9</text>
<text x="94.9" y="106.8">DRD8</text>
<text x="92.9" y="108.2">2</text>
<text x="92.9" y="110.5">3</text>
<text x="92.9" y="112.9">4</text>
<text x="94.9" y="109.1">DRD7</text>
<text x="94.9" y="111.5">DRD6</text>
<text x="94.9" y="113.8">DRD5</text>
<text x="118" y="113.8">_TXD</text>
<text x="118" y="109.1">_RxD</text>
<text x="125.5" y="112.9">43</text>
<text x="125.5" y="108.2">44</text>
<text x="300.2" y="110.7" transform="rotate(-90 300.2 110.7)">1</text>
<text x="92.9" y="115.3">5</text>
<text x="92.9" y="120">7</text>
<text x="92.9" y="117.6">6</text>
<text x="94.9" y="116.2">DRD4</text>
<text x="94.9" y="118.5">DRD3</text>
<text x="300.2" y="116.3" transform="rotate(-90 300.2 116.3)">2</text>
<text x="91.9" y="124.7">10</text>
<text x="92.9" y="122.3">9</text>
<text x="94.9" y="120.9">DRD2</text>
<text x="94.9" y="123.3">DRD1</text>
<text x="94.9" y="125.6">DRD0</text>
<text x="116.9" y="123.3">_INT6</text>
<text x="125.5" y="122.3">21</text>
<text x="300.2" y="122" transform="rotate(-90 300.2 122)">3</text>
<text x="116.9" y="128">_INT3</text>
<text x="125.5" y="131.7">19</text>
<text x="125.5" y="127">20</text>
<text x="91.9" y="136.4">22</text>
<text x="94.9" y="137.4">RGA8</text>
<text x="116.9" y="132.7">_INT2</text>
<text x="91.9" y="143.5">25</text>
<text x="91.9" y="141.1">24</text>
<text x="91.9" y="138.8">23</text>
<text x="94.9" y="142.1">RGA6</text>
<text x="94.9" y="139.7">RGA7</text>
<text x="91.9" y="148.2">27</text>
<text x="91.9" y="145.8">26</text>
<text x="94.9" y="149.1">RGA3</text>
<text x="94.9" y="146.8">RGA4</text>
<text x="94.9" y="144.4">RGA5</text>
<text x="118" y="149.1">LEFT</text>
<text x="123.2" y="148.2">34</text>
<text x="91.9" y="152.9">29</text>
<text x="91.9" y="150.5">28</text>
<text x="94.9" y="153.8">RGA1</text>
<text x="94.9" y="151.5">RGA2</text>
<text x="116.9" y="158.5">RIGHT</text>
<text x="123.2" y="157.6">33</text>
<text x="89.5" y="164.7">15</text>
<text x="89.5" y="167">14</text>
<text x="94.9" y="165.6">_IPL2</text>
<text x="94.9" y="167.9">_IPL1</text>
<text x="89.5" y="169.4">13</text>
<text x="94.9" y="170.3">_IPL0</text>
<text x="119" y="172.7">P0X</text>
<text x="123.2" y="171.7">35</text>
<text x="119" y="177.4">P0Y</text>
<text x="123.2" y="176.4">36</text>
<text x="91.9" y="181.1">12</text>
<text x="94.9" y="182.1">DMAL</text>
<text x="119" y="182.1">P1X</text>
<text x="123.2" y="185.8">39</text>
<text x="123.2" y="181.1">38</text>
<text x="91.9" y="188.2">31</text>
<text x="94.9" y="189.1">CCK</text>
<text x="119" y="186.8">P1Y</text>
<text x="91.9" y="192.9">32</text>
<text x="94.9" y="193.8">CCKQ</text>
<text x="89.5" y="199.9">11</text>
<text x="94.9" y="200.9">_RESET</text>
<text x="116.9" y="200.9">A_Gnd</text>
<text x="123.2" y="199.9">37</text>
<text x="226" y="237.6" transform="rotate(-90 226 237.6)">4</text>
<text x="244.9" y="237.6" transform="rotate(-90 244.9 237.6)">8</text>
<text x="226" y="250.1" transform="rotate(-90 226 250.1)">11</text>
<text x="244.9" y="249" transform="rotate(-90 244.9 249)">4</text>
</g>
<g font-size="1.8">
<text x="364.7" y="101.7">FB410</text>
<text x="388.5" y="98.3">RCA_JACK</text>
<text x="390.4" y="109.1">COLOR</text>
<text x="388.5" y="124.2">RCA_JACK</text>
<text x="364.7" y="127.6">FB411</text>
<text x="373.9" y="137.3" transform="rotate(-90 373.9 137.3)">EC411</text>
<text x="378.6" y="137.3" transform="rotate(-90 378.6 137.3)">EC410</text>
<text x="390.4" y="135">COLOR</text>
<text x="373.9" y="146.3" transform="rotate(-90 373.9 146.3)">100pf</text>
<text x="378.6" y="146.3" transform="rotate(-90 378.6 146.3)">100pf</text>
<text x="157.7" y="242.9">FB401</text>
<text x="297.2" y="259.7">1992 COMMODORE-AMIGA, INC.</text>
<text x="357.9" y="258.3">DRAWN BY:</text>
<text x="371.1" y="258.3">DATE</text>
<text x="376.8" y="276.6">SCALE NONE</text>
<text x="389" y="276.6">SHEET</text>
<text x="398.9" y="276.6">OF</text>
</g>
<g font-size="1.5">
<text x="286.9" y="262">Information contained herein is the unpublished,</text>
<text x="286.9" y="263.9">confidential and trade secret property of</text>
<text x="295.4" y="259.2">c</text>
<text x="286.9" y="265.8">Commodore-Amiga, Inc.</text>
<text x="286.9" y="267.7">or disclosure of this information without the</text>
<text x="286.9" y="269.6">prior written permission of Commodore is</text>
<text x="308.1" y="265.8">Any use, reproduction,</text>
<text x="286.9" y="271.5">strictly prohibited.</text>
<text x="287.8" y="278">No manual changes may be made to this document</text>
</g>
<g font-size="1.4" fill="#500">
<text x="101.4" y="51.2" transform="rotate(-90 101.4 51.2)">1</text>
<text x="101.4" y="58.8" transform="rotate(-90 101.4 58.8)">2</text>
<text x="174.3" y="58.2" transform="rotate(-90 174.3 58.2)">2</text>
<text x="186" y="55.9" transform="rotate(-90 186 55.9)">2</text>
<text x="226" y="58.2" transform="rotate(-90 226 58.2)">2</text>
<text x="106.7" y="65.5">1</text>
<text x="114.3" y="65.5">2</text>
<text x="174.3" y="65.9" transform="rotate(-90 174.3 65.9)">1</text>
<text x="186" y="63.5" transform="rotate(-90 186 63.5)">1</text>
<text x="226" y="65.9" transform="rotate(-90 226 65.9)">1</text>
<text x="313.7" y="65.9">1</text>
<text x="321.3" y="65.9">2</text>
<text x="214.9" y="68.2">1</text>
<text x="222.5" y="68.2">2</text>
<text x="229" y="68.2">1</text>
<text x="236.6" y="68.2">2</text>
<text x="256.2" y="72.3" transform="rotate(-90 256.2 72.3)">2</text>
<text x="290.2" y="72.9">1</text>
<text x="297.8" y="72.9">2</text>
<text x="102" y="79.6">2</text>
<text x="109.6" y="79.6">1</text>
<text x="256.2" y="80" transform="rotate(-90 256.2 80)">1</text>
<text x="330.2" y="79.6">1</text>
<text x="337.8" y="79.6">2</text>
<text x="81.1" y="89.5">31</text>
<text x="226" y="86.5" transform="rotate(-90 226 86.5)">2</text>
<text x="299" y="86.5" transform="rotate(-90 299 86.5)">2</text>
<text x="308" y="86.5" transform="rotate(-90 308 86.5)">2</text>
<text x="348" y="84.1" transform="rotate(-90 348 84.1)">1</text>
<text x="81.1" y="94.2">29</text>
<text x="81.1" y="91.8">30</text>
<text x="226" y="94.1" transform="rotate(-90 226 94.1)">1</text>
<text x="299" y="94.1" transform="rotate(-90 299 94.1)">1</text>
<text x="308" y="94.1" transform="rotate(-90 308 94.1)">1</text>
<text x="348" y="91.7" transform="rotate(-90 348 91.7)">2</text>
<text x="81.1" y="101.3">26</text>
<text x="81.1" y="98.9">27</text>
<text x="81.1" y="96.5">28</text>
<text x="389" y="100.7">1</text>
<text x="81.1" y="106">24</text>
<text x="81.1" y="103.6">25</text>
<text x="276.1" y="103.1">2</text>
<text x="283.7" y="103.1">1</text>
<text x="334.9" y="103.1">2</text>
<text x="342.5" y="103.1">1</text>
<text x="389" y="105.4">2</text>
<text x="389" y="103">3</text>
<text x="81.1" y="113">21</text>
<text x="81.1" y="110.7">22</text>
<text x="81.1" y="108.3">23</text>
<text x="81.1" y="117.7">19</text>
<text x="81.1" y="115.4">20</text>
<text x="174.9" y="115.3">2</text>
<text x="182.5" y="115.3">1</text>
<text x="81.1" y="124.8">16</text>
<text x="81.1" y="122.4">17</text>
<text x="81.1" y="120.1">18</text>
<text x="276.1" y="131.3">2</text>
<text x="283.7" y="131.3">1</text>
<text x="334.9" y="129">2</text>
<text x="342.5" y="129">1</text>
<text x="389" y="131.2">2</text>
<text x="389" y="126.5">1</text>
<text x="389" y="128.9">3</text>
<text x="85.6" y="136.6">8</text>
<text x="300.9" y="133.5" transform="rotate(-90 300.9 133.5)">2</text>
<text x="85.6" y="143.6">5</text>
<text x="85.6" y="141.3">6</text>
<text x="85.6" y="138.9">7</text>
<text x="174.3" y="140.6" transform="rotate(-90 174.3 140.6)">2</text>
<text x="186" y="138.2" transform="rotate(-90 186 138.2)">2</text>
<text x="226" y="140.6" transform="rotate(-90 226 140.6)">2</text>
<text x="300.9" y="141.1" transform="rotate(-90 300.9 141.1)">1</text>
<text x="85.6" y="148.3">3</text>
<text x="85.6" y="146">4</text>
<text x="174.3" y="148.2" transform="rotate(-90 174.3 148.2)">1</text>
<text x="186" y="145.8" transform="rotate(-90 186 145.8)">1</text>
<text x="226" y="148.2" transform="rotate(-90 226 148.2)">1</text>
<text x="313.7" y="148.2">1</text>
<text x="321.3" y="148.2">2</text>
<text x="348" y="147.6" transform="rotate(-90 348 147.6)">2</text>
<text x="85.6" y="153">1</text>
<text x="85.6" y="150.7">2</text>
<text x="214.9" y="150.5">1</text>
<text x="222.5" y="150.5">2</text>
<text x="229" y="150.5">1</text>
<text x="236.6" y="150.5">2</text>
<text x="258.6" y="154.7" transform="rotate(-90 258.6 154.7)">2</text>
<text x="290.2" y="155.2">1</text>
<text x="297.8" y="155.2">2</text>
<text x="348" y="155.2" transform="rotate(-90 348 155.2)">1</text>
<text x="330.2" y="161.9">1</text>
<text x="337.8" y="161.9">2</text>
<text x="88" y="167.2">1</text>
<text x="88" y="164.8">2</text>
<text x="258.6" y="162.3" transform="rotate(-90 258.6 162.3)">1</text>
<text x="88" y="169.5">0</text>
<text x="306" y="168.8" transform="rotate(-90 306 168.8)">2</text>
<text x="226" y="175.9" transform="rotate(-90 226 175.9)">2</text>
<text x="273.1" y="175.9" transform="rotate(-90 273.1 175.9)">2</text>
<text x="306" y="176.4" transform="rotate(-90 306 176.4)">1</text>
<text x="226" y="183.5" transform="rotate(-90 226 183.5)">1</text>
<text x="262.6" y="182.6">2</text>
<text x="273.1" y="183.5" transform="rotate(-90 273.1 183.5)">1</text>
<text x="278.4" y="185.8">1</text>
<text x="286" y="185.8">2</text>
<text x="131.9" y="190" transform="rotate(-90 131.9 190)">2</text>
<text x="141.4" y="190" transform="rotate(-90 141.4 190)">2</text>
<text x="150.8" y="190" transform="rotate(-90 150.8 190)">2</text>
<text x="160.2" y="190" transform="rotate(-90 160.2 190)">2</text>
<text x="262.4" y="190.8">3</text>
<text x="264.9" y="187.8">1</text>
<text x="131.9" y="197.6" transform="rotate(-90 131.9 197.6)">1</text>
<text x="141.4" y="197.6" transform="rotate(-90 141.4 197.6)">1</text>
<text x="150.8" y="197.6" transform="rotate(-90 150.8 197.6)">1</text>
<text x="160.2" y="197.6" transform="rotate(-90 160.2 197.6)">1</text>
<text x="226" y="194.7" transform="rotate(-90 226 194.7)">1</text>
<text x="240.2" y="194.7" transform="rotate(-90 240.2 194.7)">1</text>
<text x="226" y="202.3" transform="rotate(-90 226 202.3)">2</text>
<text x="240.2" y="202.3" transform="rotate(-90 240.2 202.3)">2</text>
<text x="343.7" y="208.8" transform="rotate(-90 343.7 208.8)">2</text>
<text x="343.7" y="216.4" transform="rotate(-90 343.7 216.4)">1</text>
<text x="343.7" y="222.9" transform="rotate(-90 343.7 222.9)">2</text>
<text x="355.4" y="222.9" transform="rotate(-90 355.4 222.9)">2</text>
<text x="367.2" y="222.9" transform="rotate(-90 367.2 222.9)">1</text>
<text x="177.3" y="232.5">2</text>
<text x="184.9" y="232.5">1</text>
<text x="190.4" y="232.3" transform="rotate(-90 190.4 232.3)">2</text>
<text x="207.2" y="232.3" transform="rotate(-90 207.2 232.3)">1</text>
<text x="343.7" y="230.5" transform="rotate(-90 343.7 230.5)">1</text>
<text x="355.4" y="230.5" transform="rotate(-90 355.4 230.5)">1</text>
<text x="367.2" y="230.5" transform="rotate(-90 367.2 230.5)">2</text>
<text x="190.4" y="239.9" transform="rotate(-90 190.4 239.9)">1</text>
<text x="207.2" y="239.9" transform="rotate(-90 207.2 239.9)">2</text>
<text x="261.3" y="234.7" transform="rotate(-90 261.3 234.7)">2</text>
<text x="261.3" y="242.3" transform="rotate(-90 261.3 242.3)">1</text>
<text x="190.4" y="246.4" transform="rotate(-90 190.4 246.4)">2</text>
<text x="207.2" y="246.4" transform="rotate(-90 207.2 246.4)">1</text>
<text x="177.3" y="256">1</text>
<text x="184.9" y="256">2</text>
<text x="190.4" y="254" transform="rotate(-90 190.4 254)">1</text>
<text x="207.2" y="254" transform="rotate(-90 207.2 254)">2</text>
<text x="261.3" y="258.2" transform="rotate(-90 261.3 258.2)">2</text>
<text x="261.3" y="265.8" transform="rotate(-90 261.3 265.8)">1</text>
</g>
<g font-size="1.4">
<text x="252.3" y="86.2">AUDIO</text>
<text x="304.1" y="100.3">AUDIO</text>
<text x="327.6" y="107.4">AUDIO</text>
<text x="289.9" y="123.8">AUDIO</text>
<text x="268.8" y="135.6">AUDIO</text>
<text x="327.6" y="133.2">AUDIO</text>
<text x="254.7" y="168.5">AUDIO</text>
<text x="304.1" y="182.6">AUDIO</text>
<text x="158.2" y="208.5">AUDIO</text>
<text x="238.2" y="208.5">AUDIO</text>
<text x="341.7" y="239.1">AUDIO</text>
<text x="177" y="248.5">AUDIO</text>
<text x="259.4" y="250.9">AUDIO</text>
<text x="341" y="258.3">UNLESS</text>
<text x="343.8" y="259.7">SPECIFIED</text>
<text x="347.1" y="258.3">OTHERWISE</text>
<text x="354.6" y="262.5">S</text>
<text x="357.9" y="263.9">ENGR:</text>
<text x="357.9" y="262">CHKD:</text>
<text x="359" y="260">GREG BERLIN</text>
<text x="363.5" y="264">GCB</text>
<text x="338.2" y="269.6">MATERIAL:</text>
<text x="338.6" y="264.4">0.X</text>
<text x="342.4" y="264.4">0.XX</text>
<text x="347.1" y="264.4">0.XXX</text>
<text x="357.9" y="265.8">APPR:</text>
<text x="358.4" y="269.6">USED ON</text>
<text x="366.4" y="269.6">NEXT</text>
<text x="371.1" y="269.6">ASSY</text>
<text x="259.4" y="272">AUDIO</text>
<text x="338.2" y="274.3">FINISH:</text>
<text x="376.8" y="271.5">SIZE</text>
<text x="401.7" y="271.5">REV</text>
<text x="338.2" y="279">PATH:</text>
</g>
<text font-size="1.3" fill="#300" x="35.3" y="288.6" transform="rotate(-90 35.3 288.6)">Rev.1.38 (28.12.2013)</text>
<text font-size="1.2" x="359.1" y="272.5">A4000</text>
<text font-size="1.1" x="370.2" y="260.1">3/30/92</text>
<g font-size=".9" fill="#500">
<text x="227" y="239.7" transform="rotate(-90 227 239.7)">V+</text>
<text x="245.8" y="239.7" transform="rotate(-90 245.8 239.7)">V+</text>
<text x="227" y="246.5" transform="rotate(-90 227 246.5)">V-</text>
<text x="245.8" y="246.5" transform="rotate(-90 245.8 246.5)">V-</text>
</g>
<g font-size=".7" fill="#500">
<text x="388" y="101.1">SIGNAL</text>
<text x="388" y="105.8">SHORTBAR</text>
<text x="388" y="103.5">SHIELD</text>
<text x="388" y="131.7">SHORTBAR</text>
<text x="388" y="127">SIGNAL</text>
<text x="388" y="129.4">SHIELD</text>
</g>
</svg>
